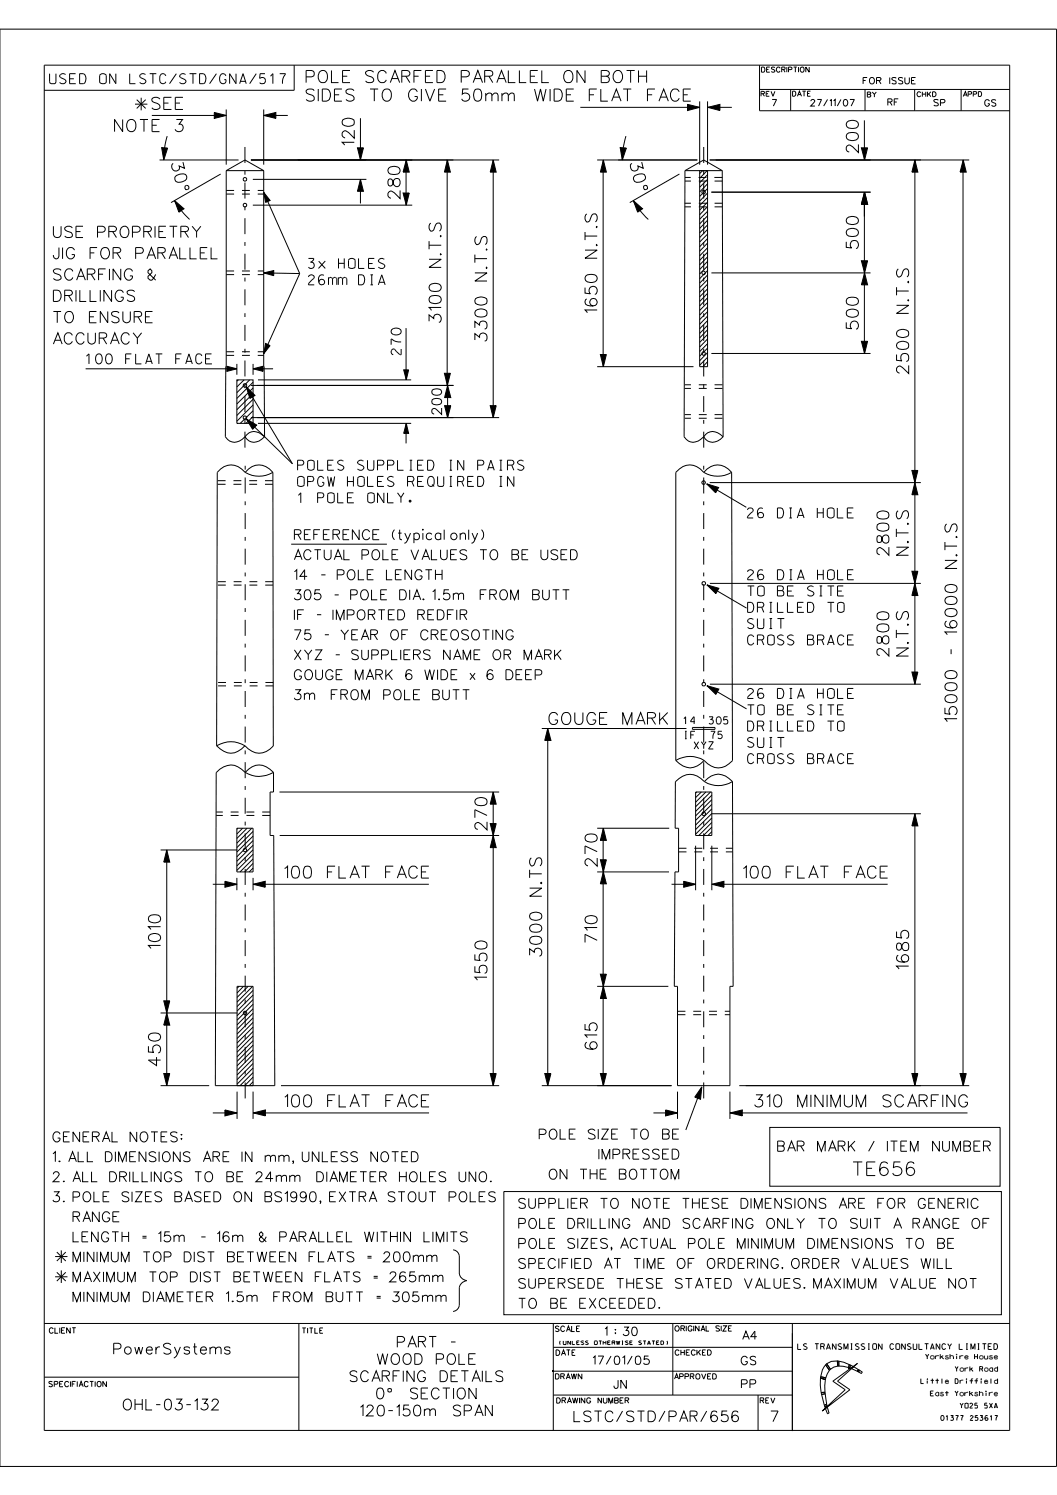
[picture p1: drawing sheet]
<svg xmlns="http://www.w3.org/2000/svg" width="210mm" height="297mm" viewBox="0 0 210 297" stroke-linecap="round" stroke-linejoin="round" font-family="sans-serif">
<g fill="none" stroke="#000" stroke-width=".2">
<path d="M0 5.8h209.9v285.5h-209.9zM8.8 12.9h191.8v271.3h-191.8zM27.2 19.8l1.7 1.7M28.1 19.4v2.5M28.9 19.8l-1.7 1.7M58.4 12.9v5h-49.6M150.9 17.8h49.7M150.9 12.9v9.1h49.7M157.1 17.8v4.2M171.9 17.8v4.2M181.7 17.8v4.2M190.9 17.8v4.2"/>
<path d="M26.8 20.7h2.5M30.2 22.9h14.7M31.7 31.8h15.7M33.2 27a18.9 18.9 0 0 0-.7 4.8M34.7 39.9a17.1 17.1 0 0 0 3 3.7M43.8 34.6l-9.8 5.6M44.9 33.9v38.9l-.1 14a2.27 2.27 0 0 0 3.9 0M44.9 33.9h7.5M44.9 33.9l3.8-2.1 3.7 2.1M44.9 21.7v11M49.9 31.8h49.3M50.2 35.6h22.6"/>
<path d="M52.4 33.9v38.9l.2 14M52.4 21.7v11M52.4 22.9h4.8M52.4 38.2l7.1 16.1M71.6 23.5v8.3M71.6 35.6v4.8M80.7 31.8v9M88.8 31.8v44.8M98 31.8v51.2M115.3 21.3h23.7M118.6 31.8h20M119.8 31.8v41"/>
<path d="M124.4 27a14.9 14.9 0 0 0-.8 4.8M125.8 39.9a17.1 17.1 0 0 0 3 3.7M135 34.6l-9.9 5.6M136.1 33.9l-.2 52.9a2.1 2.1 0 0 0 3.3 .5l.6-.5M136.1 33.9l3.7-2.1 3.7 2.1M136.1 33.9h7.4M139 20.1v12.6M139 33.9v38.9h1.6v-38.9M139.6 33.9l-.6 .6M140.5 33.9l-1.5 1.5M140.6 20.1v12.6M140.6 39.2l-1.6 1.6"/>
<path d="M140.6 38.3l-1.6 1.7M140.6 37.5l-1.6 1.5M140.6 36.5l-1.6 1.6M140.6 35.6l-1.6 1.6M140.6 34.7l-1.6 1.6M140.6 21.3h4.8M141 31.8h51.6M141.3 38.2h31.7M143.5 33.9l.2 52.9M171.7 23.9v7.9M171.7 38.2v32M181.8 31.8v104.1"/>
<path d="M191.3 31.8v183.9M50.2 40.8h31.7M52.4 54.2l7.1 .1M59.5 54.3l-7.1 16M140.6 59.2l-1.6 1.6M140.6 58.3l-1.6 1.6M140.6 57.4l-1.6 1.6M140.6 56.5l-1.6 1.6M140.6 55.6l-1.6 1.5M140.6 54.6l-1.6 1.7M140.6 53.8l-1.6 1.6M140.6 52.9l-1.6 1.5"/>
<path d="M140.6 51.9l-1.6 1.6M140.6 51l-1.6 1.6M140.6 50.1l-1.6 1.6M140.6 49.2l-1.6 1.6M140.6 48.3l-1.6 1.6M140.6 47.4l-1.6 1.6M140.6 46.5l-1.6 1.6M140.6 45.6l-1.6 1.6M140.6 44.7l-1.6 1.6M140.6 43.8l-1.6 1.6M140.6 42.9l-1.6 1.6M140.6 42l-1.6 1.6"/>
<path d="M140.6 41.1l-1.6 1.6M140.6 40.2l-1.6 1.5M141.3 54.2h31.7M17 73.3h30.1M47.1 75.5h3.2v8.6h-3.2zM47.1 72.3v2.2M47.4 75.5l-.3 .2M48.5 75.5l-1.4 1.4M48.9 76.8l9.2 15.3-9.2-8.9M49.6 75.5l-2.5 2.5M49.9 76.6h40.2M50.3 72.3v2.2"/>
<path d="M50.3 79.3l-3.2 3.2M50.3 78.2l-3.2 3.2M50.3 77.1l-3.2 3.2M50.3 75.9l-3.2 3.3M50.3 73.3h4M51.2 75.5h30.5M80.7 65.2v10.3M88.9 76.6v6.4M118.6 72.8h19.2M140.6 72.8h-.1M140.6 71.9l-1 .9M140.6 71l-1.6 1.5"/>
<path d="M140.6 70.1l-1.6 1.6M140.6 69.2l-1.6 1.6M140.6 68.3l-1.6 1.5M140.6 67.3l-1.6 1.7M140.6 66.5l-1.6 1.5M140.6 65.5l-1.6 1.6M140.6 64.6l-1.6 1.6M140.6 63.7l-1.6 1.6M140.6 62.8l-1.6 1.6M140.6 61.9l-1.6 1.6M140.6 61l-1.6 1.6M140.6 60.1l-1.6 1.6"/>
<path d="M141.3 70.2h31.7M48.7 86.8a2.1 2.1 0 0 0 3.3 .5l.6-.5M48.7 86.8a2.13 2.13 0 0 1 3.3-.5l.6 .5M48.7 93.8a3.3 3.3 0 0 0-5.5 0l-.2 54.4M48.7 93.8a3.3 3.3 0 0 1 5.5 0M48.7 93.8a5.3 5.3 0 0 0 5.5 0M49.9 83h49.3M50.3 83.9l-.3 .2M50.3 82.8l-1.4 1.3M50.3 81.6l-2.6 2.5M50.3 80.5l-3.2 3.2M51.2 84.1h30.5"/>
<path d="M54.2 93.8l.1 54.4a3.4 3.4 0 0 1-5.6 0M80.7 84.1v4M139.8 86.8a2.23 2.23 0 0 0 3.9 0M139.8 86.8a2.13 2.13 0 0 1 3.3-.5l.6 .5M139.8 93.8a3.3 3.3 0 0 0-5.5 0v57.3M139.8 93.8a3.3 3.3 0 0 1 5.6 0M139.8 93.8a5.4 5.4 0 0 0 5.6 0M140.4 96.1l7.9 4.7M141 95.9h41.9M145.4 93.8l.1 57.3a3.4 3.4 0 0 1-5.6 0M57.9 108.1h19M83.9 105.2h.2z"/>
<path d="M140.4 116.2l7.9 4.6M141 115.9h41.9M140.4 136.2l7.9 4.6M141 135.9h41.9M43 148.2a5.3 5.3 0 0 1 5.7 0M43 148.2a3.4 3.4 0 0 0 5 .6l.7-.6M48.7 153.4a3.7 3.7 0 0 0-3.5-1.3l-1.5 .7-.7 .7-.2 62.2h11.8l-.2-49.7h-.7v-8.7h.6v-3.9M48.7 153.4a3.3 3.3 0 0 1 4.9-.6l.7 .6M48.7 153.4a5.3 5.3 0 0 0 5.6 0M55.5 157.3h43.7M98 157.3v58.4M107.6 144.7h28.8"/>
<path d="M108.8 144.7v71M134.3 151.1a3.4 3.4 0 0 0 4.9 .6l.7-.6M134.3 151.1a5.3 5.3 0 0 1 5.6 0M136.1 145.3h.3M136.3 145.3v1.5M137.6 144.5h4.5v.4h-4.5zM138.1 145.3h-.9v1.5M138.2 157.3h3.2v8.7h-3.2zM138.4 157.3l-.2 .3M139.3 157.3l-1.1 1.1M139.9 155.3a3.6 3.6 0 0 0-5.7 0l-.1 9.2h.7v8.7h-.7l-.1 22.8h.6v19.7h10.4v-19.7h.7l-.2-40.7M139.9 155.3a3.3 3.3 0 0 1 4.9-.7l.7 .7"/>
<path d="M139.9 155.3a5.3 5.3 0 0 0 5.6 0M140.2 157.3l-2 2.1M141.2 157.3l-3 3M141.4 159.8l-3.2 3.2M141.4 158.9l-3.2 3.2M141.4 158l-3.2 3.2M31.9 168.9h15.2M33.1 168.9v46.8M42.3 175.7h4.8M47.1 164.5h3.2v8.7h-3.2zM47.1 174.4v2.5M47.3 164.5l-.2 .3"/>
<path d="M48.2 164.5l-1.1 1.2M49.1 164.5l-2 2.1M50 164.5l-2.9 3M50.3 174.4v2.5M50.3 172.5l-.8 .7M50.3 171.5l-1.7 1.7M50.3 170.6l-2.6 2.6M50.3 169.7l-3.2 3.2M50.3 168.8l-3.2 3.2M50.3 167.9l-3.2 3.2M50.3 167l-3.2 3.2M50.3 166.1l-3.2 3.2"/>
<path d="M50.3 165.2l-3.2 3.2M50.3 175.7h34.9M55.6 166h43.6M118.6 164.5h14.4M118.6 173.2h14.3M119.8 164.5v51.2M133.4 175.7h4.8M138.2 168v8.9M141.4 161.7h41.5M141.4 168v8.9M141.4 165.2l-.7 .8M141.4 164.3l-1.6 1.7"/>
<path d="M141.4 163.4l-2.6 2.6M141.4 162.5l-3.2 3.2M141.4 161.6l-3.2 3.2M141.4 160.7l-3.2 3.2M141.4 175.7h34.9M181.8 161.7v54M47.5 196l-.4 .3M48.4 196l-1.3 1.3M49.3 196l-2.2 2.2M50.2 196l-3.1 3.1M50.3 199.5l-3.2 3.2M50.3 198.6l-3.2 3.2"/>
<path d="M50.3 197.7l-3.2 3.2M50.3 196.8l-3.2 3.2M118.6 196h14.2M31.9 215.7h9.7M31.9 201.2h15.2M47.1 215.7v-19.7h3.2v19.7M47.1 216.9v5.4M50.3 216.9v5.4M50.3 214.9l-.8 .8M50.3 214l-1.7 1.7M50.3 213.1l-2.6 2.6M50.3 212.2l-3.2 3.2"/>
<path d="M50.3 211.3l-3.2 3.2M50.3 210.3l-3.2 3.3M50.3 209.5l-3.2 3.2M50.3 208.6l-3.2 3.1M50.3 207.6l-3.2 3.3M50.3 206.7l-3.2 3.3M50.3 205.8l-3.2 3.2M50.3 204.9l-3.2 3.2M50.3 204l-3.2 3.2M50.3 203.1l-3.2 3.2M50.3 202.2l-3.2 3.2M50.3 201.3l-3.2 3.2"/>
<path d="M50.3 200.4l-3.2 3.2M55.8 215.7h43.4M107.6 215.7h25.8M134.6 216.9v5.4M139.4 215.9l-3.1 8.6M145 216.9v5.4M146.9 215.7h45.7M42.3 221.1h4.8M50.3 221.1h34.9M100.1 236.7h98.9v24.5h-98.9zM129.8 221.1h4.8M145 221.1h47.2"/>
<path d="M152.9 224h45.8v11.7h-45.8zM10.9 249.6h2.5M10.9 253.7h2.5M11.3 248.7l1.8 1.8M11.3 252.8l1.8 1.7M12.2 248.4v2.5M12.2 252.4v2.5M13.1 248.7l-1.8 1.8M13.1 252.8l-1.8 1.7M90 248.3l.3 .1a1.48 1.48 0 0 1 1 1.1v3.6M8.8 273.6h50.6M8.8 262.9h191.8"/>
<path d="M59.4 262.9v21.3M109.9 272.4h47.5M109.9 267.7h47.5M109.9 277.1h47.5M109.9 262.9v21.3M133.7 262.9v14.2M150.6 277.1v7.1M157.4 262.9v21.4M163 273.8v1.4l.1 1.4M163 273.8l1 .3M163 273.8h.1M163.1 273.5l-.1 .3"/>
<path d="M163.1 273.5h.1M163.1 273.5l1 .2M163.1 276.6h.1M163.1 276.6l.7 2.6M163.8 279.2h.1M163.8 279.2l.1 .2M163.9 279.4h.1M163.9 276.6h.1M163.9 276.6h-.8M163.9 276.6l.3 2.4M164 274.1l-.1 2.5M164 274.1h.1"/>
<path d="M164 276.9l-.8 .1M164 271.1l-.6 1.1-.3 1.3M164 271.1l.8 1.1M164 271.1h.1M164.1 273.7h.1M164.1 273.7l-.1 .4M164.2 270.9l-.2 .2M164.2 270.9h.1M164.2 270.9l.8 1.1M164.2 279h.1M164.2 279l-.4 .2M164.2 279l.1 .3"/>
<path d="M164.3 279.3h.1M164.3 279.3l-.4 .1M164.3 279.3l-.3 .5-.1-.4M164.8 272.2l-.7 1.5M164.8 272.2h.1M165 272h.1M165 272l-.2 .2M165.5 274.4l4.9-3.6-4 3.6 2.5 1.7-5.6 4.2 4.6-4.2zM166.4 270.4l-1.2 .1-1 .4M166.4 270.4v1M166.4 270.4h.1M166.4 270.4h.3"/>
<path d="M166.4 271.4l-.8 .2-.6 .4M166.4 271.4h1.1l1.1 .3M166.7 270.4l.9 .2 1.1 .5M166.7 270.4h.1M166.7 270.4v1M168.6 271.7h.1M168.6 271.7l.3 .1M168.7 271.1h.1M168.7 271.1l-.1 .6M168.7 271.1l.2 .1M168.9 271.8h.1M168.9 271.2v.6"/>
<path d="M168.9 271.2h.1M168.9 271.2l.6 .3-.6 .3M170.4 272.4h.1M170.4 272.4l.2 .2M170.5 272.1l-.9-.6-.4 .4 1.2 .5M170.5 272.1h.1M170.5 272.1l-.1 .3M170.5 272.1l.3 .1M170.6 272.6h.1M170.6 272.6l.5 .3M170.8 272.2h.1M170.8 272.2l-.2 .4"/>
<path d="M170.8 272.2l.5 .4M171.1 272.9h.1M171.3 272.6h.1M171.3 272.6l-.2 .3M164.4 280.9h.1M164.7 280.7l-.3-1.1-.4 .2 .4 1.1M164.7 280.7l-.3 .2M164.7 280.7h.1"/>
<circle cx="48.7" cy="35.6" r=".34"/>
<circle cx="139.8" cy="38.2" r=".36"/>
<circle cx="48.7" cy="40.7" r=".34"/>
<circle cx="139.8" cy="54.2" r=".34"/>
<circle cx="48.7" cy="76.6" r=".36"/>
<circle cx="139.8" cy="70.2" r=".36"/>
<circle cx="48.7" cy="83" r=".34"/>
<circle cx="139.8" cy="95.9" r=".36"/>
<circle cx="139.8" cy="115.9" r=".36"/>
<circle cx="139.8" cy="135.9" r=".36"/>
<circle cx="48.7" cy="168.9" r=".35"/>
<circle cx="139.8" cy="161.7" r=".36"/>
<circle cx="48.7" cy="201.2" r=".36"/>
</g>
<g fill="#000">
<path d="M109.8 272.3h.3v.3h-.3z" fill-rule="evenodd"/>
<path d="M168.4 271.5h.3v.3h-.3z" fill-rule="evenodd"/>
<path d="M170.2 272.3h.3v.3h-.3z" fill-rule="evenodd"/>
</g>
<g fill="none" stroke="#000" stroke-width=".2" stroke-dasharray="1.6 1.6" stroke-linecap="butt">
<path d="M44.9 38.6h7.5M44.9 37.8h7.5M143.5 35.3h-7.4M143.5 36h-7.4M44.9 54.6h7.5M44.9 53.8h7.5M143.5 40.4h-7.5M143.5 41.1h-7.5M44.9 70.6h7.5M44.9 69.9h7.5M143.5 76.4h-7.5M143.5 77.2h-7.5"/>
<path d="M54.2 96.2h-11M54.2 95.5h-11M143.5 82.4h-7.5M143.5 83.1h-7.5M54.3 115.6h-11.2M54.3 116.2h-11.2M54.3 135.6h-11.3M54.3 136.3h-11.3M53.7 162h-10.7M53.7 161.3h-10.7M134.8 168.5h10.8M134.8 169.2h10.8"/>
<path d="M134.6 200.9h10.4M134.6 201.6h10.4"/>
</g>
<path d="M48.7 29.2v60.2M139.8 29.2v60.2M48.7 218.2v-126.9M139.8 218.2v-126.9" fill="none" stroke="#000" stroke-width=".2" stroke-dasharray="3.2 1.6 .8 1.6" stroke-linecap="butt"/>
<g fill="#000" stroke="#000" stroke-width=".2">
<path d="M32.1 29.3l1.2 .1-.8 2.4zM42.6 22.3l2.3 .6-2.3 .6zM52.4 22.9l2.4-.6v1.2zM71.6 35.6l.6 2.4h-1.2zM71 29.4h1.2l-.6 2.4zM80.7 31.8l.6 2.4h-1.2zM80.1 38.3h1.2l-.6 2.5zM88.9 31.8l.6 2.4h-1.2zM98 31.8l.6 2.4h-1.2zM119.9 31.8l.6 2.4h-1.2zM123.2 29.3l1.2 .1-.8 2.4zM136.6 20.7l2.4 .6-2.4 .7z"/>
<path d="M140.6 21.3l2.4-.6v1.3zM171.1 29.4h1.3l-.6 2.4zM181.8 31.8l.6 2.4h-1.2zM191.4 31.8l.6 2.4h-1.3zM34.7 39.9l1.9 1.6-1.1 .7zM52.4 38.2l1.3 1.6-.9 .4zM52.4 54.2l2-.4v1zM125.8 39.9l1.9 1.6-1 .7zM171.8 38.2l.6 2.4h-1.3zM171.8 54.2l.6 2.4h-1.3zM171.1 51.8h1.3l-.6 2.4zM45.1 72.8l2 .5-2 .5z"/>
<path d="M48.9 76.8l1.8 1.8-1.1 .6zM50.3 73.3l2-.5v1zM52.8 68.2l.9 .5-1.3 1.6zM80.2 73.5h1l-.5 2zM88.9 76.6l.7 2.4h-1.3zM88.3 74.2h1.2l-.6 2.4zM119.3 70.4h1.2l-.6 2.4zM171.1 67.8h1.3l-.6 2.4zM48.9 83.2l2.1 1.2-.8 .9zM80.7 84.1l.5 2h-1zM88.3 80.6h1.3l-.7 2.4zM97.4 80.6h1.2l-.6 2.4z"/>
<path d="M140.4 96.1l2.4 .7-.6 1.1zM181.8 95.9l.6 2.4h-1.2zM181.2 93.5h1.2l-.6 2.4zM140.4 116.2l2.4 .7-.6 1zM181.8 115.9l.6 2.4h-1.2zM181.2 113.5h1.2l-.6 2.4zM140.4 136.2l2.4 .7-.6 1.1zM181.2 133.5h1.2l-.6 2.4zM98 157.3l.6 2.5h-1.2zM108.8 144.7l.7 2.4h-1.3zM33.1 168.9l.6 2.4h-1.2zM44.7 175.1l2.4 .6-2.4 .6z"/>
<path d="M50.3 175.7l2.4-.6v1.2zM98 166l.6 2.4h-1.2zM97.4 163.6h1.2l-.6 2.4zM119.9 173.2l.6 2.4h-1.2zM119.9 164.5l.6 2.5h-1.2zM119.3 170.8h1.2l-.6 2.4zM135.8 175.1l2.4 .6-2.4 .6zM141.4 175.7l2.4-.6v1.2zM181.8 161.7l.6 2.4h-1.2zM32.5 198.8h1.2l-.6 2.4zM119.9 196l.6 2.4h-1.2zM119.3 193.5h1.2l-.6 2.5z"/>
<path d="M33.1 201.2l.6 2.5h-1.2zM32.5 213.3h1.2l-.6 2.4zM97.4 213.3h1.2l-.6 2.4zM108.2 213.3h1.3l-.7 2.4zM119.3 213.3h1.2l-.6 2.4zM139.4 215.9l-.2 2.5-1.2-.4zM181.2 213.3h1.2l-.6 2.4zM190.7 213.3h1.3l-.6 2.4zM44.7 220.5l2.4 .6-2.4 .6zM50.3 221.1l2.4-.6v1.2zM132.2 220.5l2.4 .6-2.4 .6zM145.1 221.1l2.4-.6v1.2z"/>
</g>
<text font-size="7.9" x="88.6" y="258.4">}</text>
<text font-size="2.7" x="169.5" y="233.5">TE656</text>
<g font-size="2.4">
<text x="60.8" y="16.4">POLE SCARFED PARALLEL ON BOTH</text>
<text x="30.2" y="21.7">SEE</text>
<text x="60.8" y="20.1">SIDES TO GIVE 50mm WIDE FLAT FACE</text>
<text x="22.8" y="26.1">NOTE 3</text>
<text x="70.4" y="28.8" transform="rotate(-90 70.4 28.8)">120</text>
<text x="34" y="32.6" transform="rotate(76 34 32.6)">30%%d</text>
<text x="125.1" y="32.6" transform="rotate(76 125.1 32.6)">30%%d</text>
<text x="170.6" y="30.3" transform="rotate(-90 170.6 30.3)">200</text>
<text x="79.5" y="39.5" transform="rotate(-90 79.5 39.5)">280</text>
<text x="170.6" y="49.4" transform="rotate(-90 170.6 49.4)">500</text>
<text x="87.7" y="64.1" transform="rotate(-90 87.7 64.1)">3100 N.T.S</text>
<text x="118.7" y="62.1" transform="rotate(-90 118.7 62.1)">1650 N.T.S</text>
<text x="170.6" y="65.4" transform="rotate(-90 170.6 65.4)">500</text>
<text x="96.8" y="67.8" transform="rotate(-90 96.8 67.8)">3300 N.T.S</text>
<text x="180.6" y="74.2" transform="rotate(-90 180.6 74.2)">2500 N.T.S</text>
<text x="176.6" y="110.3" transform="rotate(-90 176.6 110.3)">2800</text>
<text x="180.5" y="110.3" transform="rotate(-90 180.5 110.3)">N.T.S</text>
<text x="176.6" y="130.3" transform="rotate(-90 176.6 130.3)">2800</text>
<text x="180.5" y="130.3" transform="rotate(-90 180.5 130.3)">N.T.S</text>
<text x="109.1" y="143.9">GOUGE MARK</text>
<text x="190.2" y="143.4" transform="rotate(-90 190.2 143.4)">15000 - 16000 N.T.S</text>
<text x="96.8" y="164.9" transform="rotate(-90 96.8 164.9)">270</text>
<text x="118.7" y="172.1" transform="rotate(-90 118.7 172.1)">270</text>
<text x="56.6" y="174.5">100 FLAT FACE</text>
<text x="147.7" y="174.5">100 FLAT FACE</text>
<text x="31.9" y="188.4" transform="rotate(-90 31.9 188.4)">1010</text>
<text x="107.6" y="190" transform="rotate(-90 107.6 190)">3000 N.TS</text>
<text x="118.7" y="187.3" transform="rotate(-90 118.7 187.3)">710</text>
<text x="96.8" y="194.7" transform="rotate(-90 96.8 194.7)">1550</text>
<text x="180.6" y="192.5" transform="rotate(-90 180.6 192.5)">1685</text>
<text x="118.7" y="208.4" transform="rotate(-90 118.7 208.4)">615</text>
<text x="31.9" y="211.7" transform="rotate(-90 31.9 211.7)">450</text>
<text x="56.6" y="219.9">100 FLAT FACE</text>
<text x="150" y="219.9">310 MINIMUM SCARFING</text>
</g>
<g font-size="2.2">
<text x="10.6" y="47.2">USE PROPRIETRY</text>
<text x="10.6" y="51.4">JIG FOR PARALLEL</text>
<text x="10.6" y="55.7">SCARFING &amp;</text>
<text x="10.6" y="59.9">DRILLINGS</text>
<text x="10.6" y="64.1">TO ENSURE</text>
<text x="10.6" y="68.3">ACCURACY</text>
</g>
<g font-size="2.1">
<text x="22.6" y="269">PowerSystems</text>
<text x="78.9" y="267.7">PART -</text>
<text x="69.5" y="274.5">SCARFING DETAILS</text>
<text x="75" y="271.1">WOOD POLE</text>
<text x="24.5" y="280.1">OHL-03-132</text>
<text x="71.6" y="281.3">120-150m SPAN</text>
<text x="74.9" y="277.9">0^ SECTION</text>
<text x="114" y="282.4">LSTC/STD/PAR/656</text>
<text x="153.2" y="282.4">7</text>
</g>
<g font-size="2">
<text x="9.9" y="16.6">USED ON LSTC/STD/GNA/517</text>
<text x="61.3" y="53.3">3x HOLES</text>
<text x="61.3" y="56.6">26mm DIA</text>
<text x="79.7" y="70.5" transform="rotate(-90 79.7 70.5)">270</text>
<text x="17" y="72.3">100 FLAT FACE</text>
<text x="59.1" y="93.4">POLES SUPPLIED IN PAIRS</text>
<text x="59.1" y="96.6">OPGW HOLES REQUIRED IN</text>
<text x="59.1" y="99.9">1 POLE ONLY.</text>
<text x="58.5" y="107.2">REFERENCE (typical only)</text>
<text x="148.5" y="102.9">26 DIA HOLE</text>
<text x="58.5" y="111.2">ACTUAL POLE VALUES TO BE USED</text>
<text x="58.5" y="115.2">14 - POLE LENGTH</text>
<text x="58.5" y="119.2">305 - POLE DIA. 1.5m FROM BUTT</text>
<text x="148.5" y="115.2">26 DIA HOLE</text>
<text x="148.5" y="118.4">TO BE SITE</text>
<text x="58.5" y="123.1">IF - IMPORTED REDFIR</text>
<text x="148.5" y="121.6">DRILLED TO</text>
<text x="148.5" y="124.9">SUIT</text>
<text x="58.5" y="127.1">75 - YEAR OF CREOSOTING</text>
<text x="58.5" y="131.1">XYZ - SUPPLIERS NAME OR MARK</text>
<text x="148.5" y="128.1">CROSS BRACE</text>
<text x="58.5" y="135">GOUGE MARK 6 WIDE x 6 DEEP</text>
<text x="58.5" y="139">3m FROM POLE BUTT</text>
<text x="148.5" y="138.8">26 DIA HOLE</text>
<text x="148.5" y="142">TO BE SITE</text>
<text x="148.5" y="145.2">DRILLED TO</text>
<text x="148.5" y="148.5">SUIT</text>
<text x="148.5" y="151.7">CROSS BRACE</text>
<text x="10.5" y="226.8">GENERAL NOTES:</text>
<text x="107.2" y="226.3">POLE SIZE TO BE</text>
<text x="10.5" y="230.8">1. ALL DIMENSIONS ARE IN mm, UNLESS NOTED</text>
<text x="119" y="230.3">IMPRESSED</text>
<text x="154.5" y="228.7">BAR MARK / ITEM NUMBER</text>
<text x="10.5" y="234.8">2. ALL DRILLINGS TO BE 24mm DIAMETER HOLES UNO.</text>
<text x="10.5" y="238.8">3. POLE SIZES BASED ON BS1990, EXTRA STOUT POLES</text>
<text x="109.1" y="234.3">ON THE BOTTOM</text>
<text x="12.2" y="242.7">RANGE</text>
<text x="103.1" y="240.1">SUPPLIER TO NOTE THESE DIMENSIONS ARE FOR GENERIC</text>
<text x="103.1" y="244">POLE DRILLING AND SCARFING ONLY TO SUIT A RANGE OF</text>
<text x="12.3" y="246.7">LENGTH = 15m - 16m &amp; PARALLEL WITHIN LIMITS</text>
<text x="12.3" y="250.7">MINIMUM TOP DIST BETWEEN FLATS = 200mm</text>
<text x="103.1" y="248">POLE SIZES, ACTUAL POLE MINIMUM DIMENSIONS TO BE</text>
<text x="103.1" y="252">SPECIFIED AT TIME OF ORDERING. ORDER VALUES WILL</text>
<text x="12.2" y="254.7">MAXIMUM TOP DIST BETWEEN FLATS = 265mm</text>
<text x="103.1" y="256">SUPERSEDE THESE STATED VALUES. MAXIMUM VALUE NOT</text>
<text x="12.2" y="258.6">MINIMUM DIAMETER 1.5m FROM BUTT = 305mm</text>
<text x="103.1" y="259.9">TO BE EXCEEDED.</text>
</g>
<text font-size="1.9" x="87.7" y="82.3" transform="rotate(-90 87.7 82.3)">200</text>
<g font-size="1.7">
<text x="120.2" y="265.3">1 : 30</text>
<text x="147.6" y="266.1">A4</text>
<text x="117.8" y="271.1">17/01/05</text>
<text x="122" y="275.8">JN</text>
<text x="147.3" y="271.1">GS</text>
<text x="147.3" y="275.8">PP</text>
</g>
<g font-size="1.4">
<text x="135.7" y="143.8">14</text>
<text x="140.9" y="143.8">305</text>
<text x="135.8" y="146.7">IF</text>
<text x="137.9" y="148.8">XYZ</text>
<text x="141.2" y="146.7">75</text>
</g>
<g font-size="1.3">
<text x="171.5" y="16.7">FOR ISSUE</text>
<text x="153.4" y="21.1">7</text>
<text x="161.1" y="21.1">27/11/07</text>
<text x="176.4" y="20.9">RF</text>
<text x="185.6" y="21">SP</text>
<text x="195.6" y="21.1">GS</text>
</g>
<g font-size="1.1">
<text x="9.8" y="264.9">CLIENT</text>
<text x="60.1" y="264.9">TITLE</text>
<text x="110.4" y="264.5">SCALE</text>
<text x="110.5" y="269.3">DATE</text>
<text x="134.1" y="264.5">ORIGINAL SIZE</text>
<text x="134.2" y="269.2">CHECKED</text>
<text x="158.5" y="268.1">LS TRANSMISSION CONSULTANCY LIMITED</text>
<text x="9.7" y="275.5">SPECIFIACTION</text>
<text x="110.4" y="274">DRAWN</text>
<text x="134" y="274">APPROVED</text>
<text x="110.6" y="278.7">DRAWING NUMBER</text>
<text x="151.1" y="278.8">REV</text>
</g>
<g font-size="1">
<text x="151.3" y="14.3">DESCRIPTION</text>
<text x="151.2" y="19.1">REV</text>
<text x="157.5" y="19.1">DATE</text>
<text x="172.3" y="19.3">BY</text>
<text x="182.2" y="19.2">CHKD</text>
<text x="191.4" y="19.2">APPD</text>
<text x="182.9" y="274.9">Little Driffield</text>
<text x="183.9" y="270">Yorkshire House</text>
<text x="189.8" y="272.4">York Road</text>
<text x="184.9" y="277.3">East Yorkshire</text>
<text x="190.7" y="279.7">YO25 5XA</text>
<text x="186.9" y="282.2">01377 253617</text>
</g>
<text font-size=".8" x="111.1" y="267.1">(UNLESS OTHERWISE STATED)</text>
</svg>
